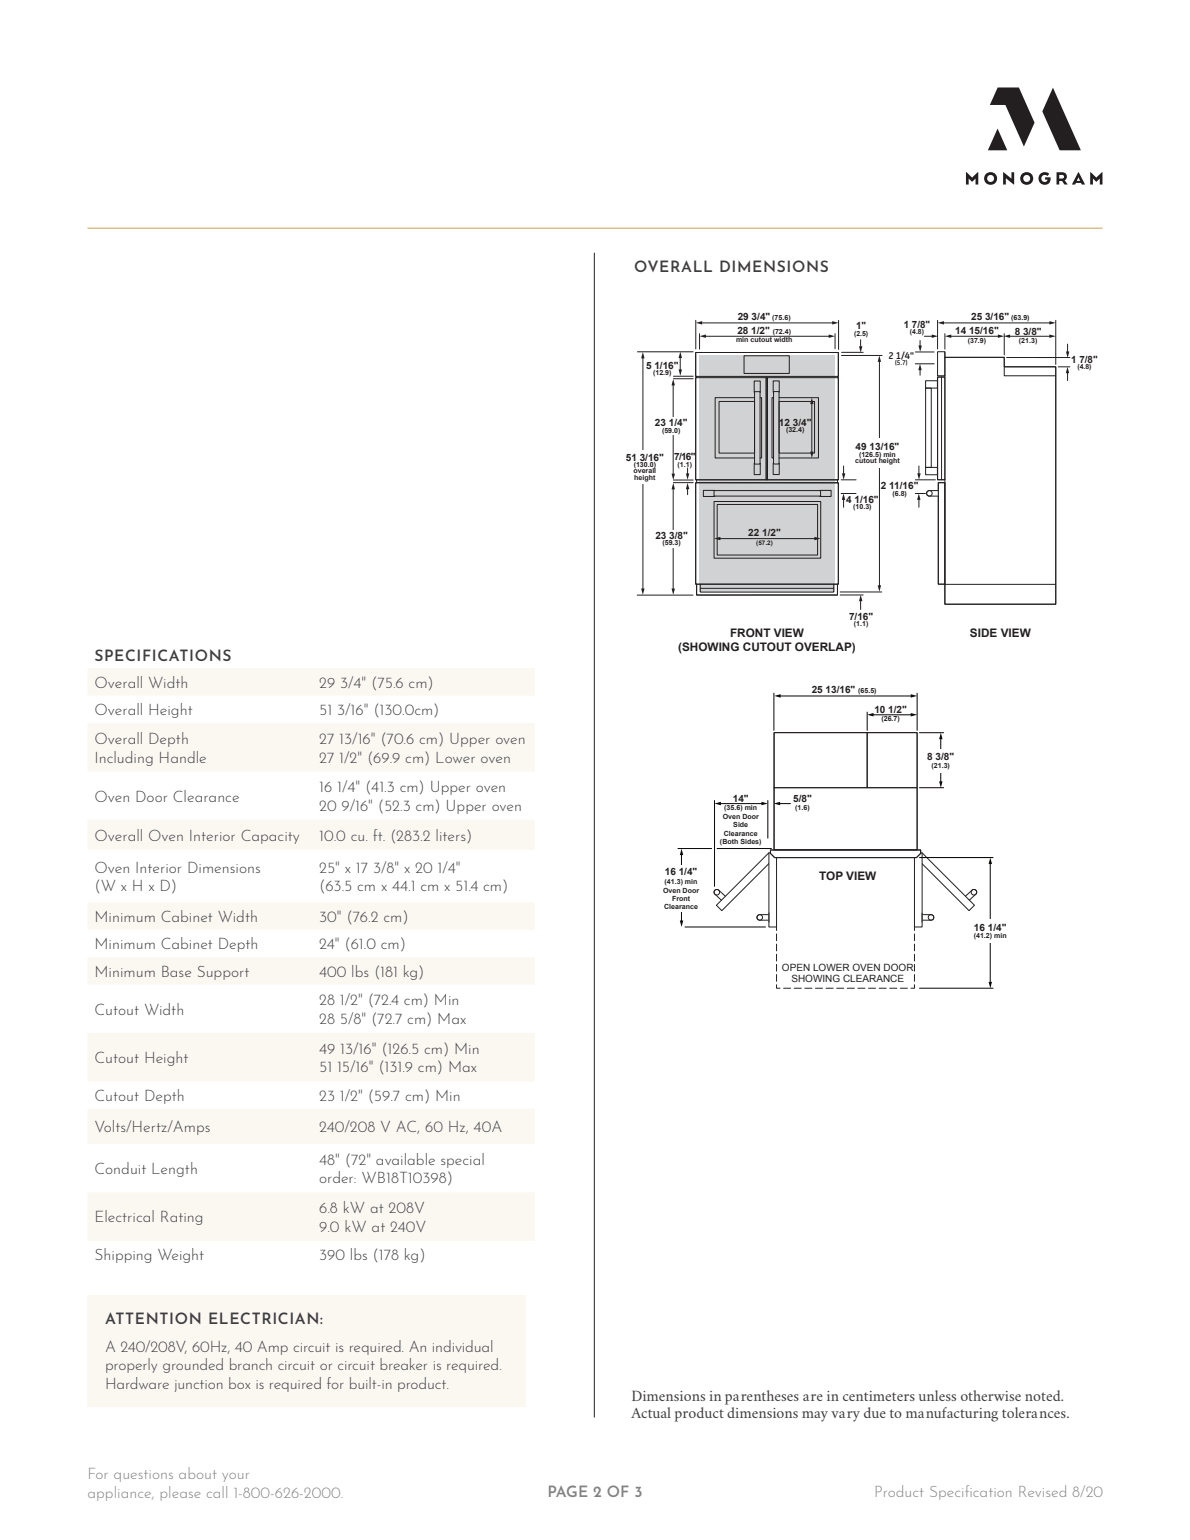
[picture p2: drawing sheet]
<svg xmlns="http://www.w3.org/2000/svg" width="216mm" height="279mm" viewBox="0 0 216 279" stroke-linecap="round" stroke-linejoin="round" font-family="sans-serif">
<path d="M195.7 32.2l.3 .6h-.6zM195.6 31.2l-1.1 2.3h.6l.1-.3h.9l.2 .3h.6zM192.2 31.7l.7 .1a.33 .33 0 0 1 0 .6h-.7zM191.7 31.2v2.3h.5v-.7h.5l.4 .7h.6l-.5-.8a.79 .79 0 0 0 .3-.9 .79 .79 0 0 0-.8-.6zM188.8 31.5a1.14 1.14 0 0 0 .3 1.9 1.14 1.14 0 0 0 1.5-1.2h-1v.4h.4a.61 .61 0 0 1-.7 .3 .61 .61 0 0 1-.4-.7 .61 .61 0 0 1 .6-.5l.6 .2 .3-.4a1.18 1.18 0 0 0-1.6 0zM185.6 32.4a.65 .65 0 0 1 1.3 0 .65 .65 0 0 1-1.3 0zM185.1 32.4a1.17 1.17 0 0 0 2.3 0 1.17 1.17 0 0 0-2.3 0zM182 31.2v2.3h.5v-1.2l1.5 1.2v-2.3h-.5v1.2zM179.1 32.4a.65 .65 0 0 1 1.3 0 .65 .65 0 0 1-1.3 0zM178.6 32.4a1.17 1.17 0 0 0 2.3 0 1.17 1.17 0 0 0-2.3 0zM175.3 31.2v2.3h.4v-1.1l.7 .6 .6-.6v1.1h.5v-2.3l-1.1 1zM197.8 31.2v2.3h.5v-1.1l.6 .6 .6-.6v1.1h.5v-2.3l-1.1 1zM181 23.3l-1.8 4h3.5zM191 15.9l-1.9 4.3 3.1 7.1h3.9zM181 15.9h3.9l2.8 6.4-1.9 4.3-3.4-7.6h-2.8z" fill="#231f20"/>
<path d="M107.8 45.9v211.3" fill="none" stroke="#231f20" stroke-width=".18"/>
<path d="M15.9 41.4h184.1" fill="none" stroke="#dcbf7e" stroke-width=".26"/>
<path d="M15.9 121.2h40.7v5h-40.7zM56.6 121.2h40.4v5h-40.4zM15.9 131.2h40.7v8.8h-40.7zM56.6 131.2h40.4v8.8h-40.4zM15.9 148.7h40.7v5.5h-40.7zM56.6 148.7h40.4v5.5h-40.4zM15.9 163.7h40.7v5h-40.7zM56.6 163.7h40.4v5h-40.4zM15.9 173.7h40.7v4.9h-40.7zM56.6 173.7h40.4v4.9h-40.4zM15.9 187.4h40.7v8.8h-40.7zM56.6 187.4h40.4v8.8h-40.4zM15.9 201.2h40.7v6.3h-40.7zM56.6 201.2h40.4v6.3h-40.4zM15.9 216.3h40.7v8.8h-40.7zM56.6 216.3h40.4v8.8h-40.4z" fill="#fbf8f2"/>
<path d="M166.9 61.8v1.1" fill="none" stroke="#231f20" stroke-width=".18"/>
<path d="M166.6 62.7h.7l-.4 1.1z" fill="#231f20"/>
<path d="M166.9 66.9v1.2" fill="none" stroke="#231f20" stroke-width=".18"/>
<path d="M166.9 66l.3 1.2h-.6z" fill="#231f20"/>
<path d="M166.1 66h3.4M166.1 63.9h3.4" fill="none" stroke="#231f20" stroke-width=".18"/>
<path d="M139.5 154.7l1 1-9.5 9.5-1-1z" fill="#fff"/>
<path d="M139.5 154.7l1 1-9.5 9.5-1-1z" fill="none" stroke="#231f20" stroke-width=".18"/>
<path d="M167.3 154.7l9.5 9.5-1 1-9.5-9.5z" fill="#fff"/>
<path d="M167.3 154.7l9.5 9.5-1 1-9.5-9.5z" fill="none" stroke="#231f20" stroke-width=".18"/>
<path d="M139.5 154.7h1.4v13.5h-1.4z" fill="#fff"/>
<path d="M139.5 154.7h1.4v13.5h-1.4z" fill="none" stroke="#231f20" stroke-width=".18"/>
<path d="M165.9 154.7h1.4v13.5h-1.4z" fill="#fff"/>
<path d="M165.9 154.7h1.4v13.5h-1.4z" fill="none" stroke="#231f20" stroke-width=".18"/>
<path d="M126.8 64.5h24.7v42.9h-24.7z" fill="#d1d2d4"/>
<path d="M126.2 64h25.9v4.3h-25.9zM126.2 68.5h25.9v18.6h-25.9zM126.4 68.3v.2M130.5 72.8h6.4v9.4h-6.4zM136.9 72.1h-7.2v11h7.2M137.9 72.1h.3v11h-.3M139 68.5v18.6M139.2 68.5v18.6M140.3 72.1h-.2v11h.2M141.3 72.1h7.2v11h-7.2M141.3 72.8h6.5v9.4h-6.5zM151.9 68.3v.2" fill="none" stroke="#231f20" stroke-width=".18"/>
<path d="M170.1 63.8h1.3v4.4h-1.3z" fill="#fff"/>
<path d="M170.1 63.8h1.3v4.4h-1.3zM170.1 68.4h1.3v18.6h-1.3zM170.8 68.4v18.6M140.4 132.9h26v21.3h-26z" fill="none" stroke="#231f20" stroke-width=".18"/>
<path d="M139.8 154.2h27.2v.6l-.7 .8h-25.8l-.7-.8z" fill="#fff"/>
<g fill="none" stroke="#231f20" stroke-width=".18">
<path d="M135 64.5h8.2v3.3h-8.2zM136.9 71.1h1v13.1h-1zM137.9 71.2v-2.1h-1.1v2.1M140.3 71h1v13.2h-1zM141.4 71.2v-2.1h-1.1v2.1M167.9 69.1h2.2v1.3h-2.2zM167.9 70.4h1.1v14.4h-1.1zM171.4 64.8h10.8v1.7h9.3v39.5h-20.1v-18.4M182.2 66.5v1.7h9.3M126.2 87.6h25.9v18.4h-25.9zM129.5 89h19.4v1h-19.4zM129.5 91h19.4v10.3h-19.4z"/>
<path d="M129.7 89h-2.1v1.1h2.1M130.1 91.5h18.2v9.2h-18.2zM136.8 84v2.1h1.1v-2M140.3 84v2.1h1.1v-2.1M148.7 89h2.1v1.1h-2.1M167.9 84.8h2.2v1.3h-2.2zM170.2 87.6h1.2v18.4h-1.2zM126.4 106v2h25.5v-2M127.1 106v1.4h24.2v-1.4M127.1 106.7h24.2M171.4 106v3.6h20.1v-3.6M139.8 154.2h27.2v.6l-.7 .8h-25.8l-.7-.8z"/>
<path d="M140.4 142.9h26M140.9 178.7v.6h.6M140.9 168.2v.6M165.9 168.2v.6M165.9 178.7v.6h-.6"/>
</g>
<path d="M157.3 132.9v10" fill="none" stroke="#040503" stroke-width=".18"/>
<path d="M140.9 169.4v8.9M165.9 178v-8.9" fill="none" stroke="#231f20" stroke-width=".18" stroke-dasharray="1.2 .6"/>
<path d="M142.2 179.3h22.7" fill="none" stroke="#231f20" stroke-width=".18" stroke-dasharray="1.3 .6"/>
<path d="M168.2 89.2l.3-.2h1.7v1h-1.8l-.3-.5z" fill="#fff" stroke="#231f20" stroke-width=".18"/>
<g fill="none" stroke="#231f20" stroke-width=".18">
<path d="M126.2 64h25.9v4.3h-.2v.2h.2v18.6h-.2v.5h.2v18.4h-.2v1.9l-25.5 .1v-2h-.2v-18.4h.2v-.5h-.2v-18.6h.2v-.2h-.2zM139 68.5v18.6M139.2 68.5v18.6M139.8 154.2h27.2v.6l-.7 .8h-25.8l-.7-.8zM131.6 162.6l-1.3-1.1-.3-.1-.3 .1-.2 .3 .2 .4 1.2 1.1M139.5 165.9h-1.7l-.4 .2-.1 .4 .1 .3 .4 .1h1.6M167.3 165.9h1.7l.3 .2 .1 .4-.1 .3-.3 .1h-1.7M175.2 162.6l1.2-1.1 .4-.1 .3 .1 .1 .3-.1 .4-1.2 1.1"/>
<circle cx="168.6" cy="89.5" r=".5"/>
<circle cx="130.1" cy="161.9" r=".5"/>
<circle cx="137.8" cy="166.4" r=".5"/>
<circle cx="168.9" cy="166.4" r=".5"/>
<circle cx="176.7" cy="161.9" r=".5"/>
</g>
<path d="M139.5 165.7v1.6z" fill="#fff"/>
<path d="M139.5 165.7v1.6" fill="none" stroke="#231f20" stroke-width=".18"/>
<path d="M167.3 165.7v1.6z" fill="#fff"/>
<path d="M171.4 68.4h-1.3v18.6h1.3M171.4 63.8v1h10.8v1.7h9.3v43.1h-20.1v-3.6h-1.2v-18.4h1.2M171.4 64.8v41.2M126.4 87.6h25.5M126.4 87.1h25.5M126.4 106h25.5M140.4 132.9h26v21.3h-26zM157.3 132.9v10M140.4 142.9h26M167.3 165.7v1.6" fill="none" stroke="#231f20" stroke-width=".18"/>
<path d="M140.4 125.8v6.7M141.4 126.3h24M157.3 129.2v3.3M166.4 125.8v6.7" fill="none" stroke="#040503" stroke-width=".18"/>
<g fill="#040503">
<path d="M140.5 126.3l1.1-.4v.7z"/>
<path d="M165.2 125.9l1.2 .4-1.2 .3z"/>
</g>
<path d="M158.3 129.7h7.1" fill="none" stroke="#040503" stroke-width=".18"/>
<g fill="#040503">
<path d="M157.3 129.7l1.2-.3v.6z"/>
<path d="M165.2 129.4l1.2 .3-1.2 .3z"/>
</g>
<path d="M166.8 132.9h4.4M170.7 133.9v8.1M123 153.9h6.1M130.1 153.9h9.9M124.3 168.2h14.6" fill="none" stroke="#040503" stroke-width=".18"/>
<g fill="#040503">
<path d="M170.7 133l.3 1.1h-.6z"/>
<path d="M170.4 141.8h.6l-.3 1.1z"/>
</g>
<path d="M166.8 142.9h4.4M166.8 155.6h13.4M179.7 156.5v21.8" fill="none" stroke="#040503" stroke-width=".18"/>
<g fill="#040503">
<path d="M179.7 155.6l.3 1.2h-.6z"/>
<path d="M179.4 178.1h.6l-.3 1.2z"/>
</g>
<path d="M123.6 154.9v12.3M166.8 179.3h13.4" fill="none" stroke="#040503" stroke-width=".18"/>
<g fill="#040503">
<path d="M123.7 154l.3 1.1h-.7z"/>
<path d="M123.3 167h.7l-.3 1.2z"/>
</g>
<path d="M130.6 145.8h7.8M139.3 145.2v6.9" fill="none" stroke="#040503" stroke-width=".18"/>
<g fill="#040503">
<path d="M129.6 145.8l1.2-.3v.6z"/>
<path d="M138.1 145.5l1.2 .3-1.2 .3z"/>
</g>
<path d="M141.3 145.8h2.1" fill="none" stroke="#040503" stroke-width=".18"/>
<path d="M140.4 145.8l1.1-.3v.6z" fill="#040503"/>
<path d="M129.6 145.2v15.6" fill="none" stroke="#040503" stroke-width=".18"/>
<path d="M116.6 64.8v42.2" fill="none" stroke="#231f20" stroke-width=".18"/>
<g fill="#231f20">
<path d="M116.3 106.8h.6l-.3 1.1z"/>
<path d="M116.6 63.9l.3 1.1h-.6z"/>
</g>
<path d="M122.1 69.7v16.4" fill="none" stroke="#231f20" stroke-width=".18"/>
<g fill="#231f20">
<path d="M122.1 68.8l.4 1.1h-.7z"/>
<path d="M121.8 85.9h.7l-.3 1.2z"/>
</g>
<path d="M122.1 88.6v18.4" fill="none" stroke="#231f20" stroke-width=".18"/>
<g fill="#231f20">
<path d="M122.2 87.6l.3 1.2h-.7z"/>
<path d="M121.8 106.8h.7l-.4 1.1z"/>
</g>
<path d="M159.6 65.4v41" fill="none" stroke="#231f20" stroke-width=".18"/>
<g fill="#231f20">
<path d="M159.2 106.2h.7l-.4 1.2z"/>
<path d="M159.5 64.5l.4 1.2h-.7z"/>
</g>
<path d="M123.4 64.7v2.5" fill="none" stroke="#231f20" stroke-width=".18"/>
<g fill="#231f20">
<path d="M123.4 63.8l.3 1.2h-.6z"/>
<path d="M123.1 67h.6l-.3 1.2z"/>
</g>
<path d="M130.5 97.7h17.5" fill="none" stroke="#231f20" stroke-width=".18"/>
<g fill="#231f20">
<path d="M129.5 97.7l1.2-.3v.6z"/>
<path d="M147.7 97.4l1.2 .3-1.2 .3z"/>
</g>
<path d="M156.1 61.6v1.4" fill="none" stroke="#231f20" stroke-width=".18"/>
<path d="M155.8 62.8h.7l-.3 1.2z" fill="#231f20"/>
<path d="M156.1 108.9v1.7" fill="none" stroke="#231f20" stroke-width=".18"/>
<path d="M156.2 107.9l.3 1.2h-.7z" fill="#231f20"/>
<path d="M127.2 58.6h24" fill="none" stroke="#231f20" stroke-width=".18"/>
<g fill="#231f20">
<path d="M126.2 58.6l1.2-.3v.6z"/>
<path d="M151 58.3l1.1 .3-1.1 .3z"/>
</g>
<path d="M127.9 61h22.7" fill="none" stroke="#231f20" stroke-width=".18"/>
<g fill="#231f20">
<path d="M126.9 61l1.2-.3v.6z"/>
<path d="M150.3 60.7l1.2 .3-1.2 .3z"/>
</g>
<path d="M126.2 58.1v5.2M152.1 58.1v5.3M171 58.6h19.6M126.9 60.5v2.8M151.5 60.5v2.8" fill="none" stroke="#231f20" stroke-width=".18"/>
<g fill="#231f20">
<path d="M170.1 58.6l1.2-.3v.6z"/>
<path d="M190.4 58.3l1.1 .3-1.1 .3z"/>
</g>
<path d="M172.4 61h8.9" fill="none" stroke="#231f20" stroke-width=".18"/>
<g fill="#231f20">
<path d="M171.4 61l1.2-.3v.6z"/>
<path d="M181 60.7l1.2 .3-1.2 .3z"/>
</g>
<path d="M183 61h7.6" fill="none" stroke="#231f20" stroke-width=".18"/>
<g fill="#231f20">
<path d="M182.1 61l1.2-.3v.6z"/>
<path d="M190.4 60.7l1.1 .3-1.1 .3z"/>
</g>
<g fill="none" stroke="#231f20" stroke-width=".18">
<path d="M170.1 58.1v5.2M191.5 58.1v8M115.6 63.8h10.2M122.2 68.3h3.6M122.2 68.7h3.6M147.3 73.1v9M152.7 64.5h7.3M152.7 63.9h3.9M171.4 60.5v2.8M182.2 60.5v3.9M122.2 87.1h3.6M122.2 87.6h3.6"/>
<path d="M115.6 108h10.1M152.4 107.4h7.6M152.4 107.9h4.2"/>
</g>
<g fill="#231f20">
<path d="M147.3 72.1l.3 1.2h-.6z"/>
<path d="M147 81.9h.6l-.3 1.2z"/>
</g>
<path d="M153.1 84.5v1.6" fill="none" stroke="#231f20" stroke-width=".18"/>
<path d="M152.8 85.9h.6l-.3 1.1z" fill="#231f20"/>
<path d="M153.1 90.5v1.5" fill="none" stroke="#231f20" stroke-width=".18"/>
<path d="M153 89.5l.3 1.2h-.6z" fill="#231f20"/>
<path d="M193.7 62.4v1.6M152.6 89.5h2.7M152.6 87.1h2.7" fill="none" stroke="#231f20" stroke-width=".18"/>
<path d="M193.4 63.8h.6l-.3 1.1z" fill="#231f20"/>
<path d="M193.7 67.5v1.6" fill="none" stroke="#231f20" stroke-width=".18"/>
<path d="M193.7 66.6l.3 1.1h-.6z" fill="#231f20"/>
<path d="M167.7 61h1.6M182.6 64.9h11.5M192 66.6h2.1" fill="none" stroke="#231f20" stroke-width=".18"/>
<path d="M169 60.7l1.2 .3-1.2 .3z" fill="#231f20"/>
<path d="M166.7 84.5v1.6" fill="none" stroke="#231f20" stroke-width=".18"/>
<path d="M166.4 85.9h.6l-.3 1.1z" fill="#231f20"/>
<path d="M166.7 90.5v1.5" fill="none" stroke="#231f20" stroke-width=".18"/>
<path d="M166.7 89.5l.3 1.2h-.6z" fill="#231f20"/>
<path d="M166.1 89.5h1.8M166.1 87.1h3.6" fill="none" stroke="#231f20" stroke-width=".18"/>
<g fill="#fff">
<path d="M168.3 136h5.1v4.3h-5.1z"/>
<path d="M178 166.8h3.8v4.3h-3.8z"/>
<path d="M121.7 156.9h3.8v8.4h-3.8z"/>
<path d="M115 81.7h2.7v6h-2.7z"/>
<path d="M120.6 75.7h3.4v3.2h-3.4z"/>
<path d="M120.6 96.1h3.4v3.2h-3.4z"/>
<path d="M157.9 79.5h3.3v5.4h-3.3z"/>
</g>
<path d="M124.7 84.9v1.2" fill="none" stroke="#231f20" stroke-width=".18"/>
<path d="M124.4 85.9h.7l-.4 1.2z" fill="#231f20"/>
<path d="M124.7 88.5v1.3" fill="none" stroke="#231f20" stroke-width=".18"/>
<path d="M124.7 87.6l.4 1.2h-.7z" fill="#231f20"/>
<path d="M15.9 234.9h79.6v20.3h-79.6z" fill="#fbf8f2"/>
<g font-size="2.8" fill="#3e3e3f">
<text x="115.1" y="49.4">OVERALL DIMENSIONS</text>
<text x="17.1" y="120">SPECIFICATIONS</text>
<text x="17.1" y="124.8">Overall Width</text>
<text x="57.9" y="124.8">29 3/4&quot; (75.6 cm)</text>
<text x="17.1" y="129.8">Overall Height</text>
<text x="57.9" y="129.8">51 3/16&quot; (130.0cm)</text>
<text x="17.1" y="135">Overall Depth</text>
<text x="57.9" y="135">27 13/16&quot; (70.6 cm) Upper oven</text>
<text x="17.1" y="138.3">Including Handle</text>
<text x="57.9" y="138.3">27 1/2&quot; (69.9 cm) Lower oven</text>
<text x="57.9" y="143.7">16 1/4&quot; (41.3 cm) Upper oven</text>
<text x="17.1" y="145.4">Oven Door Clearance</text>
<text x="57.9" y="147.1">20 9/16&quot; (52.3 cm) Upper oven</text>
<text x="17.1" y="152.5">Overall Oven Interior Capacity</text>
<text x="57.9" y="152.5">10.0 cu. ft. (283.2 liters)</text>
<text x="17.1" y="158.3">Oven Interior Dimensions</text>
<text x="17.1" y="161.7">(W x H x D)</text>
<text x="57.9" y="158.3">25&quot; x 17 3/8&quot; x 20 1/4&quot;</text>
<text x="57.9" y="161.7">(63.5 cm x 44.1 cm x 51.4 cm)</text>
<text x="17.1" y="167.3">Minimum Cabinet Width</text>
<text x="57.9" y="167.3">30&quot; (76.2 cm)</text>
<text x="17.1" y="172.2">Minimum Cabinet Depth</text>
<text x="57.9" y="172.2">24&quot; (61.0 cm)</text>
<text x="17.1" y="177.2">Minimum Base Support</text>
<text x="57.9" y="177.2">400 lbs (181 kg)</text>
<text x="17.1" y="184.1">Cutout Width</text>
<text x="57.9" y="182.4">28 1/2&quot; (72.4 cm) Min</text>
<text x="57.9" y="185.8">28 5/8&quot; (72.7 cm) Max</text>
<text x="57.9" y="191.2">49 13/16&quot; (126.5 cm) Min</text>
<text x="17.1" y="192.9">Cutout Height</text>
<text x="57.9" y="194.6">51 15/16&quot; (131.9 cm) Max</text>
<text x="17.1" y="199.8">Cutout Depth</text>
<text x="57.9" y="199.8">23 1/2&quot; (59.7 cm) Min</text>
<text x="17.1" y="205.4">Volts/Hertz/Amps</text>
<text x="57.9" y="205.4">240/208 V AC, 60 Hz, 40A</text>
<text x="17.1" y="213">Conduit Length</text>
<text x="57.9" y="211.3">48&quot; (72&quot; available special</text>
<text x="57.9" y="214.7">order: WB18T10398)</text>
<text x="17.1" y="221.8">Electrical Rating</text>
<text x="57.9" y="220.1">6.8 kW at 208V</text>
<text x="57.9" y="223.5">9.0 kW at 240V</text>
<text x="17.1" y="228.7">Shipping Weight</text>
<text x="57.9" y="228.7">390 lbs (178 kg)</text>
<text x="19" y="240.2">ATTENTION ELECTRICIAN:</text>
<text x="19" y="245.2">A 240/208V, 60Hz, 40 Amp circuit is required. An individual</text>
<text x="19" y="248.6">properly grounded branch circuit or circuit breaker is required.</text>
<text x="19" y="252">Hardware junction box is required for built-in product.</text>
<text x="114.6" y="254.1">Dimensions in parentheses are in centimeters unless otherwise noted.</text>
<text x="114.6" y="257.3">Actual product dimensions may vary due to manufacturing tolerances.</text>
</g>
<g font-size="2.8" fill="#808285">
<text x="15.9" y="268.4">For questions about your</text>
<text x="15.9" y="271.8">appliance, please call 1-800-626-2000.</text>
<text x="99.3" y="271.6">PAGE 2 OF 3</text>
<text x="158.6" y="271.6">Product Specif</text>
<text x="175" y="271.6">ication Revised 8/20</text>
</g>
<g font-size="2.1" fill="#231f20">
<text x="123" y="118.2">(SHOWING CUTOUT OVERLAP)</text>
<text x="132.4" y="115.6">FRONT VIEW</text>
<text x="176" y="115.6">SIDE VIEW</text>
<text x="148.6" y="159.6">TOP VIEW</text>
</g>
<g font-size="1.8" fill="#231f20">
<text x="133.8" y="58.1">29 3/4&quot;</text>
<text x="155.3" y="59.8">1&quot;</text>
<text x="164" y="59.4">1 7/8&quot;</text>
<text x="176.2" y="58.1">25 3/16&quot;</text>
<text x="133.8" y="60.7">28 1/2&quot;</text>
<text x="161.2" y="65.1">2 1/4&quot;</text>
<text x="173.3" y="60.5">14 15/16&quot;</text>
<text x="184.1" y="60.7">8 3/8&quot;</text>
<text x="194.4" y="65.8">1 7/8&quot;</text>
<text x="117.2" y="66.9">5 1/16&quot;</text>
<text x="118.8" y="77.3">23 1/4&quot;</text>
<text x="141.3" y="77.2">12 3/4&quot;</text>
<text x="113.5" y="83.6">51 3/16&quot;</text>
<text x="122.3" y="83.5">7/16&quot;</text>
<text x="155.2" y="81.7">49 13/16&quot;</text>
<text x="159.8" y="88.8">2 11/16&quot;</text>
<text x="153.5" y="91.3">4 1/16&quot;</text>
<text x="118.9" y="97.7">23 3/8&quot;</text>
<text x="135.8" y="97.2">22 1/2&quot;</text>
<text x="154" y="112.4">7/16&quot;</text>
<text x="147.3" y="125.8">25 13/16&quot;</text>
<text x="158.6" y="129.4">10 1/2&quot;</text>
<text x="168.2" y="137.9">8 3/8&quot;</text>
<text x="133" y="145.4">14&quot;</text>
<text x="143.9" y="145.4">5/8&quot;</text>
<text x="120.6" y="158.7">16 1/4</text>
<text x="125.7" y="158.7">&quot;</text>
<text x="176.7" y="168.9">16 1/4&quot;</text>
<text x="141.9" y="176.2">OPEN LOWER OVEN DOOR</text>
<text x="143.6" y="178.1">SHOWING CLEARANCE</text>
</g>
<g font-size="1.3" fill="#231f20">
<text x="140.1" y="58.1">(75.6)</text>
<text x="183.5" y="58.1">(63.9)</text>
<text x="133.5" y="62.1">min cutout width</text>
<text x="140.2" y="60.7">(72.4)</text>
<text x="155" y="60.9">(2.5)</text>
<text x="165.1" y="60.6">(4.8)</text>
<text x="175.6" y="62.2">(37.9)</text>
<text x="184.9" y="62.3">(21.3)</text>
<text x="118.5" y="68.1">(12.9)</text>
<text x="162.4" y="66.2">(5.7)</text>
<text x="195.5" y="67">(4.8)</text>
<text x="120.1" y="78.5">(59.0)</text>
<text x="142.6" y="78.4">(32.4)</text>
<text x="155.1" y="84">cutout height</text>
<text x="155.9" y="82.8">(126.5) min</text>
<text x="114.9" y="85.9">overall</text>
<text x="115" y="84.8">(130.0)</text>
<text x="115.1" y="87.1">height</text>
<text x="122.9" y="84.6">(1.1)</text>
<text x="161.9" y="89.9">(6.8)</text>
<text x="154.8" y="92.4">(10.3)</text>
<text x="120.2" y="98.9">(59.3)</text>
<text x="154.9" y="113.6">(1.1)</text>
<text x="155.7" y="125.8">(65.5)</text>
<text x="159.9" y="130.9">(26.7)</text>
<text x="169" y="139.4">(21.3)</text>
<text x="131.1" y="148.6">Oven Door</text>
<text x="131.4" y="147">(35.6) min</text>
<text x="144.3" y="147">(1.6)</text>
<text x="130.6" y="153.1">(Both Sides)</text>
<text x="131.3" y="151.6">Clearance</text>
<text x="133" y="150.1">Side</text>
<text x="120.3" y="161.9">Oven Door</text>
<text x="120.6" y="160.3">(41.3) min</text>
<text x="120.5" y="164.9">Clearance</text>
<text x="121.9" y="163.4">Front</text>
<text x="176.7" y="170.2">(41.2) min</text>
</g>
<text font-size="1.2" fill="#231f20" x="137.2" y="98.9">(57.2)</text>
</svg>
